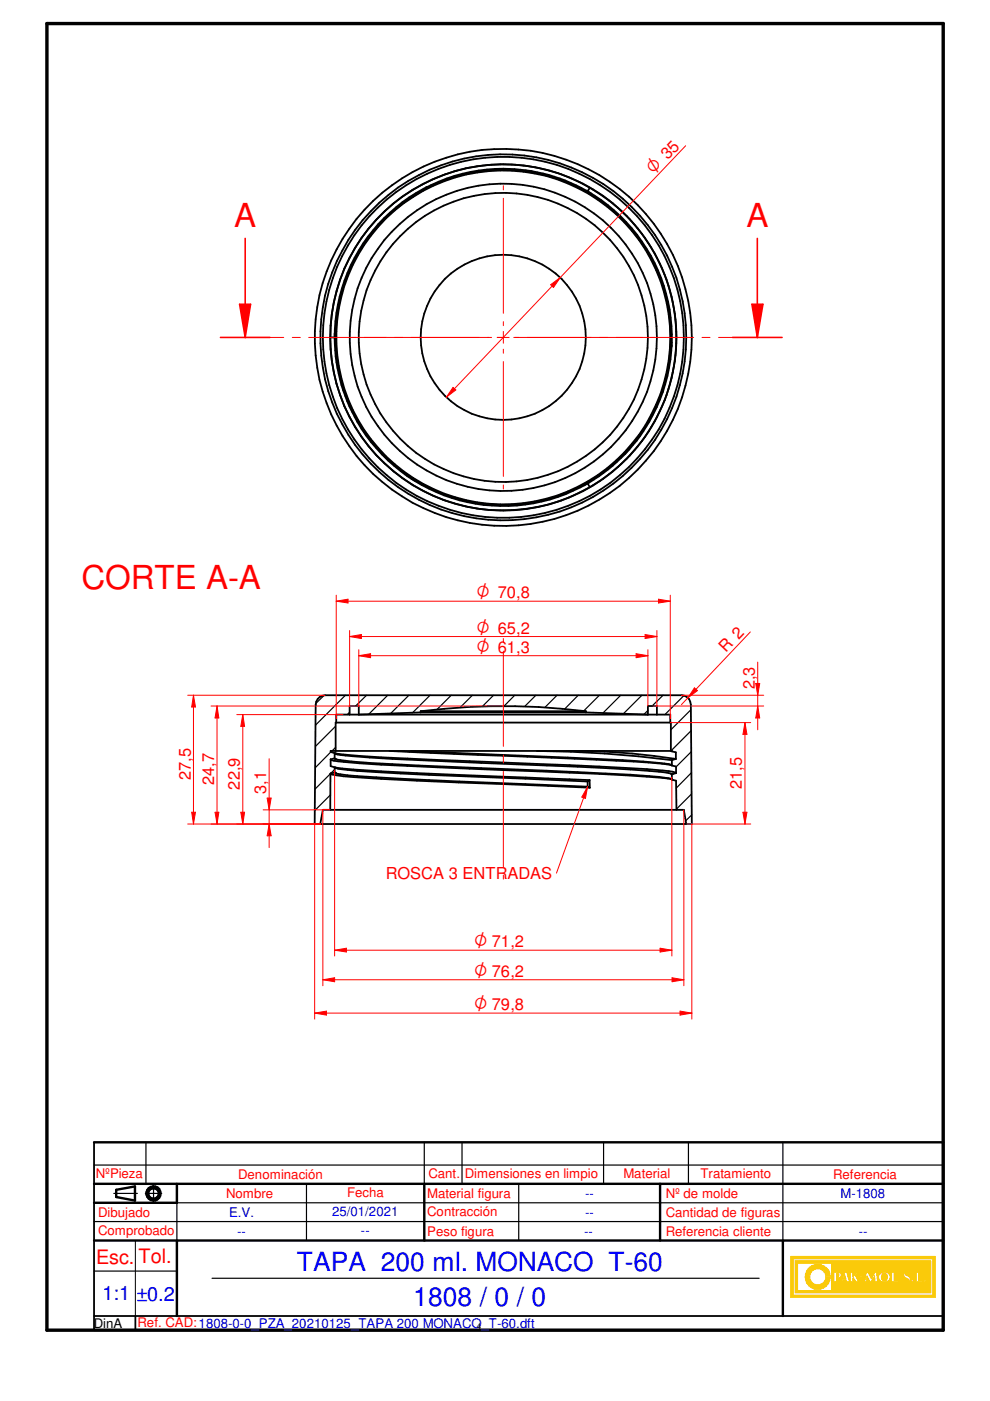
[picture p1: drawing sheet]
<svg xmlns="http://www.w3.org/2000/svg" width="210mm" height="297mm" viewBox="0 0 210 297" stroke-linecap="round" stroke-linejoin="round" font-family="sans-serif">
<path d="M9.9 5h190.1v277h-190.1z" fill="none" stroke="#000" stroke-width=".72"/>
<g fill="none" stroke="#000" stroke-width=".51">
<path d="M19.9 255h17.6M19.9 251h180.1M24.6 252.3v1.5M28.6 251.5v3.1M140 251v12M19.9 263h180.1M166 263v16"/>
<circle cx="32.5" cy="253" r="1.5"/>
<circle cx="32.6" cy="253" r="1.14"/>
</g>
<path d="M19.9 242.2v39.8h180.1v-39.8M19.9 279h180.1M28.7 279v3" fill="none" stroke="#000" stroke-width=".38"/>
<g fill="none" stroke="#000" stroke-width=".25">
<path d="M19.9 247h180.1M19.9 259h180.1M24.1 253h5M30.8 253h3.5M30.9 242.2v8.8M32.6 251.3v3.5M37.5 255v8M65 251v12M98 242.2v8.8M110 251v12M128 242.2v8.8M146 242.2v8.8"/>
<path d="M166 242.2v20.8M19.9 269.5h17.6M45 271h116"/>
</g>
<g fill="#faca0a">
<path d="M167.7 266.4v8.6h30.5v-8.6zM168.1 266.9h29.7v7.7h-29.7z" fill-rule="evenodd"/>
<path d="M168.6 267.3v6.8h28.7v-6.8zM193.1 271.5a.3 .3 0 0 1 .6 0 .3 .3 0 0 1-.6 0zM194.2 269.7h.6v1.9h.8v.2h-1.4zM195.9 271.4l.4-.1v.4l-.3 .1zM169.1 267.8h7.2v5.8h-7.2zM176.8 269.7h.8a.61 .61 0 0 1 .8 .5 .61 .61 0 0 1-.6 .7h-.4v.9h-.6zM179 269.7h.5l.6 2.1h-.6l-.1-.4h-.6l-.2 .4h-.2zM180.3 269.7h.5v.9l.8-.9h.3l-.5 .7 .7 1.4h-.7l-.5-.9-.1 .9h-.5zM182.2 270.6h.8v.2h-.8zM183.7 269.7h.3l.7 1.4 .8-1.4h.3l.3 2.1h-.6l-.1-1.2-.7 1.2h-.2l-.6-1.2-.2 1.2h-.4zM186.4 270.2a1.19 1.19 0 0 1 1.7-.4 1.19 1.19 0 0 1 .3 1.7 1.2 1.2 0 0 1-1.5 .2 1.2 1.2 0 0 1-.5-1.5zM189 269.7h.6v1.9h.8v.2h-1.4zM191.6 270a.73 .73 0 0 1 .8-.3 .73 .73 0 0 1 .6 .6l-.3 .1a.35 .35 0 0 0-.3-.5 .35 .35 0 0 0-.4 .4l.3 .1a.74 .74 0 0 1 .6 1.1 .74 .74 0 0 1-1.2 .1l-.1-.5h.2v.3a.35 .35 0 0 0 .5 .2 .35 .35 0 0 0 .1-.5 .88 .88 0 0 1-.8-1.1z" fill-rule="evenodd"/>
</g>
<g fill="none" stroke="#faca0a" stroke-width=".25">
<path d="M176.8 269.7h.8a.63 .63 0 0 1 .7 .3 .63 .63 0 0 1 0 .8l-.9 .1v.9h-.6zM179 269.7h.5l.6 2.1h-.6l-.1-.4h-.6l-.2 .4h-.2zM180.3 269.7h.5v.9l.8-.9h.3l-.5 .7 .7 1.4h-.7l-.5-.9-.1 .9h-.5zM183.7 269.7h.3l.7 1.4 .8-1.4h.3l.3 2.1h-.6l-.1-1.2-.7 1.2h-.2l-.6-1.2-.2 1.2h-.4zM186.4 270.2a1.19 1.19 0 0 1 1.7-.4 1.19 1.19 0 0 1 .3 1.7 1.2 1.2 0 0 1-1.5 .2 1.2 1.2 0 0 1-.5-1.5zM191.8 271.3h.1M192.2 271.7l-.4-.3v-.3h-.2a.73 .73 0 0 0 .4 .7 .73 .73 0 0 0 .8-.1M192.2 271.7h.1M192.2 269.7l-.4 .2-.2 .4a1.24 1.24 0 0 0 .9 1l.1 .1M192.3 269.7h.1M192.3 269.7l.6 .3 .1 .3-.3 .1a.35 .35 0 0 0-.3-.5 .35 .35 0 0 0-.4 .4l1 .6-.2 .8M192.3 270.4h.1"/>
<path d="M192.6 271.4h.1M192.6 271.4l-.4 .3M192.8 271.7h.1"/>
</g>
<path d="M171.3 269.1a2.65 2.65 0 0 1 2.9-.9 2.65 2.65 0 0 1 1.8 2.4h-.9a1.75 1.75 0 0 0-2.6-1.4 1.75 1.75 0 0 0 0 3 1.75 1.75 0 0 0 2.6-1.4h.9a2.66 2.66 0 0 1-3.6 2.4 2.66 2.66 0 0 1-1.1-4.1z" fill-rule="evenodd" fill="#faca0a"/>
<path d="M171.5 268.9a2.65 2.65 0 0 1 2.8-.7 2.65 2.65 0 0 1 1.7 2.4h-.9a1.74 1.74 0 0 0-2.6-1.4 1.74 1.74 0 0 0 0 3 1.74 1.74 0 0 0 2.6-1.4h.9a2.65 2.65 0 0 1-3.7 2.3 2.65 2.65 0 0 1-.8-4.2z" fill="none" stroke="#faca0a" stroke-width=".25"/>
<path d="M177.4 270l.4 .2v.4l-.3 .2h-.1z" fill-rule="evenodd" fill="#faca0a"/>
<path d="M177.4 270l.4 .2v.4l-.3 .2h-.1z" fill="none" stroke="#faca0a" stroke-width=".25"/>
<path d="M179.1 270.3l.2 .8h-.5z" fill="#faca0a"/>
<path d="M179.1 270.3l.2 .8h-.5z" fill="none" stroke="#faca0a" stroke-width=".25"/>
<path d="M187.1 270.2a.65 .65 0 0 1 .8-.1 .65 .65 0 0 1 .3 .7 .68 .68 0 0 1-.7 .9 .68 .68 0 0 1-.6-.9z" fill-rule="evenodd" fill="#faca0a"/>
<g fill="none" stroke="#faca0a" stroke-width=".25">
<path d="M167.7 266.4h30.5v8.6h-30.5zM168.1 266.9h29.7v7.7h-29.7zM168.6 267.3h28.7v6.8h-28.7zM169.1 267.8h7.2v5.8h-7.2zM182.2 270.6h.8v.2h-.8zM187.2 270l.3-.1a.9 .9 0 0 1 .6 .9 .9 .9 0 0 1-.6 .9 .96 .96 0 0 1-.3-1.7zM189 269.7h.6v1.9h.8v.2h-1.4zM194.2 269.7h.6v1.9h.8v.2h-1.4zM195.9 271.4l.4-.1v.4l-.3 .1z"/>
<circle cx="193.4" cy="271.5" r=".27"/>
</g>
<path d="M19.9 242.2h180.1M24.6 253.8l4 .8M28.6 251.5l-4 .8M37.5 251v4M90 251v12M37.5 263v16" fill="none" stroke="#000" stroke-width=".51"/>
<path d="M37.5 255h162.5M90 242.2v8.8" fill="none" stroke="#000" stroke-width=".25"/>
<path d="M28.7 263v16" fill="none" stroke="#000" stroke-width=".21"/>
<g fill="none" stroke="#000" stroke-width=".38">
<path d="M90.6 39.6l-.4 .2M92.1 37.9a36.6 36.6 0 0 0-8.8 5.4M94 37.1a36.5 36.5 0 0 1 31.1 2.7M125.1 39.8l-.5 .8a35.8 35.8 0 0 1-.8 62.4M125.1 39.8a36.6 36.6 0 0 1 17.8 37.9M78.2 48.4a35.8 35.8 0 0 0-7.8 18.2M81.7 44.7a36.5 36.5 0 0 0-10.9 19.4M85.6 41.5l-2.1 1.6-3.8 3.6M87.3 40.4a36.7 36.7 0 0 1 50.9 12.2 36.7 36.7 0 0 1-13.1 50.7M125.4 41.1a35.8 35.8 0 0 0-54.4 30.4h-.9v-2.5M70.1 74l.3 2.5 1 4.9M70.1 69v5"/>
<path d="M70.4 76.5l.9 4.8 .8 2.5M70.4 66.5l-.3 2.5M71 70.6a35.8 35.8 0 0 0 53.6 31.9l.5 .8M142.4 73.1v.4M142.6 79a36.7 36.7 0 0 1-32.2 29.1 36.7 36.7 0 0 1-37.4-22.1M72.1 83.7a36.1 36.1 0 0 0 13.5 17.8M87.2 101.5l.3 .2M87.3 102.7a36.8 36.8 0 0 0 37.8 .6"/>
<circle cx="106.7" cy="71.5" r="38.8"/>
<circle cx="106.7" cy="71.6" r="35.5"/>
<circle cx="106.7" cy="71.5" r="32.6"/>
<circle cx="106.7" cy="71.5" r="40"/>
<circle cx="106.7" cy="71.5" r="30.7"/>
<circle cx="106.7" cy="71.5" r="38.3"/>
<circle cx="106.7" cy="71.5" r="17.5"/>
<circle cx="106.7" cy="71.5" r="35.4"/>
</g>
<path d="M52 71.5h8.2M62 71.5h1.7M65.4 71.5h16.5M83.7 71.5h1.7M87.2 71.5h16.4M105.4 71.5h1.7M108.9 71.5h16.4M127.1 71.5h1.7M130.6 71.5h16.5M148.8 71.5h1.7M152.4 71.5h8.2" fill="none" stroke="#f00" stroke-width=".21"/>
<path d="M52 50.5v21h5.2M155.3 71.5h5.3" fill="none" stroke="#f00" stroke-width=".34"/>
<path d="M50.8 64.5h2.3l-1.1 7z" fill="#f00"/>
<path d="M160.6 50.5v21M50.8 64.5h2.3l-1.1 7z" fill="none" stroke="#f00" stroke-width=".34"/>
<path d="M159.4 64.5h2.4l-1.2 7z" fill="#f00"/>
<path d="M46.7 71.5h5.3M159.4 64.5h2.4l-1.2 7zM160.6 71.5h5.2" fill="none" stroke="#f00" stroke-width=".34"/>
<g fill="none" stroke="#000" stroke-width=".25">
<path d="M68.7 147.4l-1.7 1.7M70.1 159.4l-3.3 3.4M71.2 154l-4.3 4.2M71.2 158.5l-.8 .7M73.2 147.4l-6.3 6.3M74.1 151l-.5 .5M77.7 147.4l-2.3 2.3M82.2 147.4l-4 4M86.7 147.4l-3.9 3.9M91.2 147.4l-3.7 3.7M95.7 147.4l-3 3M100.2 147.4l-2.7 2.6"/>
<path d="M104.6 147.4l-2.3 2.4M109.1 147.4l-2.3 2.3M113.6 147.4l-2.3 2.4M118.1 147.4l-2.6 2.6M122.6 147.4l-2.9 2.9M127.1 147.4l-3.4 3.3M131.6 147.4l-3.8 3.8M136.1 147.4l-3.9 3.9M137.4 150.6l-.9 .9M140.6 147.4l-2.3 2.3M145 147.5l-4 4M146.5 150.5l-4.3 4.2"/>
<path d="M146.5 154.9l-4.3 4.3M146.6 159.4l-3.3 3.2M70 168.6l-3.2 3.2M70.1 164l-3.3 3.3M71 163.2l-.9 .8M146.6 163.8l-3.2 3.3M146.6 168.3l-3.2 3.2M146.7 172.8l-1.3 1.2"/>
</g>
<g fill="none" stroke="#000" stroke-width=".38">
<path d="M67.4 148.2l.9-.7 .7-.1h75.5a2.03 2.03 0 0 1 2 2l.2 25.3h-80l.2-25.3zM71 159.7l-.9-.3v-.2h72.4l.8 .3v1.4M71 159.7v1.1M71 159.7l5.3 .6 10.1 .5a1594.6 1594.6 0 0 1 54.1 2.6l1.3 .1a1.93 1.93 0 0 1 1.5 .4M71 159.8l2.2 .4 5.2 .4 23.6 1.2a780.9 780.9 0 0 1 35.7 1.6l3.5 .4 1.3 .3M71.2 159.2v-6h71v6M71.3 153.2v-1.7h70.8v1.7M82.6 159.2l13.7 .7a1100.5 1100.5 0 0 1 44.1 2l1.9 .3M87.2 159.2l33.2 1.4a255.1 255.1 0 0 1 20.5 1.3l1.4 .3M89.2 151h35M89.2 150.8h35M89.2 151l-13.1 .5v-1.8h-2v1.8"/>
<path d="M89.2 150.8a142.3 142.3 0 0 1 35 0M89.2 150.8v.2M113.8 159.2a242.1 242.1 0 0 1 28.7 2M124.2 151l13.2 .5v-1.8h1.9v1.8M124.2 150.8v.2M124.7 159.2a146.7 146.7 0 0 1 18.6 1.7M67.9 174.7l.6-3h76.5l.5 3M70.1 164v.1a17.4 17.4 0 0 0 4.9 .7l13.4 .7 36.7 1.5M70.1 164l-.1 7.7M70.1 161l.2 .2 1.4 .2a1009.3 1009.3 0 0 0 49 2.4l11.9 .6 9.7 .7M70.1 161v1.4l.9 .3v1.1l-.9 .2M71 160.8v.1"/>
<path d="M71 160.8l-.9 .2M71 162.7a177.1 177.1 0 0 0 17.4 1.2l36.6 1.5M71 162.8l1.2 .3 3.5 .3a995.7 995.7 0 0 0 35.7 1.7l13.2 .6M71 163.9l2.7 .5 11.3 .7 39.6 1.7M71 160.9l3.6 .6a1333.9 1333.9 0 0 0 47.9 2.2 184 184 0 0 1 18.7 1.2l1.1 .2M124.6 165.7v1.1M124.6 166.8l.5 .2M125 165.4l.1 1.6M125 165.4l-.4 .3M142.3 162.2l.2 .1M142.3 165.1l.2 .2M142.5 161.2v1.1"/>
<path d="M142.5 162.3l.8 .2v1.4M143.3 160.9l-.8 .3M143.3 163.9l-.8 .3v1.1l.8 .2 .1 6.2"/>
</g>
<g fill="#000">
<circle cx="71" cy="159.7" r=".19"/>
<circle cx="71" cy="159.8" r=".19"/>
<circle cx="71" cy="162.7" r=".19"/>
<circle cx="71" cy="163.8" r=".19"/>
<circle cx="71" cy="162.8" r=".19"/>
<circle cx="71" cy="163.9" r=".19"/>
<circle cx="71" cy="160.9" r=".19"/>
<circle cx="142.5" cy="164.2" r=".19"/>
<circle cx="142.5" cy="165.3" r=".19"/>
</g>
<g fill="none" stroke="#f00" stroke-width=".21">
<path d="M106.7 39.4v.9M106.7 42v24.4M74.5 71.5h.9M77.2 71.5h24.4M103.4 71.5h.8M105.5 71.5h2.4M106.7 68.2v.8M106.7 70.3v2.5M106.7 74v.9M106.7 76.7v24.3M109.2 71.5h.8M111.8 71.5h24.4"/>
<path d="M138 71.5h.9M106.7 102.8v.9M106.7 135.4v.8M106.7 138v20.2M66.7 174.7v41.4M106.7 160.1v1.7M106.7 163.5v20.3M146.7 174.7v41.4M106.7 185.5v.9M66.7 214.8l2.5-.4v.8z"/>
</g>
<path d="M66.7 214.8l2.5-.4v.8z" fill="#f00"/>
<path d="M144.2 214.4l2.5 .4-2.5 .4z" fill="none" stroke="#f00" stroke-width=".21"/>
<path d="M144.2 214.4l2.5 .4-2.5 .4z" fill="#f00"/>
<path d="M68.5 171.7v37.3M145 171.7v37.3M66.7 214.8h80M68.5 207.7l2.5-.4v.9z" fill="none" stroke="#f00" stroke-width=".21"/>
<path d="M68.5 207.7l2.5-.4v.9z" fill="#f00"/>
<path d="M142.5 207.3l2.5 .4-2.5 .5z" fill="none" stroke="#f00" stroke-width=".21"/>
<path d="M142.5 207.3l2.5 .4-2.5 .5z" fill="#f00"/>
<path d="M71 163.2v39.5M142.5 164.8v37.9M68.5 207.7h76.5M71 201.5l2.4-.5v.8z" fill="none" stroke="#f00" stroke-width=".21"/>
<path d="M71 201.5l2.4-.5v.8z" fill="#f00"/>
<path d="M140 201l2.5 .5-2.5 .3z" fill="none" stroke="#f00" stroke-width=".21"/>
<path d="M140 201l2.5 .5-2.5 .3z" fill="#f00"/>
<path d="M39.8 147.4h29.2M41 147.4l.4 2.5h-.8zM39.8 174.7h28.1M71 201.5h71.5" fill="none" stroke="#f00" stroke-width=".21"/>
<path d="M41 147.4l.4 2.5h-.8z" fill="#f00"/>
<path d="M40.6 172.2h.8l-.4 2.5z" fill="none" stroke="#f00" stroke-width=".21"/>
<path d="M40.6 172.2h.8l-.4 2.5z" fill="#f00"/>
<path d="M41 147.4v27.3M44.7 149.7h62M44.7 174.7h23.2M45.6 172.2h.8l-.4 2.5z" fill="none" stroke="#f00" stroke-width=".21"/>
<path d="M45.6 172.2h.8l-.4 2.5z" fill="#f00"/>
<path d="M46 149.7l.4 2.5h-.8z" fill="none" stroke="#f00" stroke-width=".21"/>
<path d="M46 149.7l.4 2.5h-.8z" fill="#f00"/>
<path d="M46 149.7v25M55.8 174.7h12.1M55.8 171.7h14.2M57.1 174.7l.4 2.5h-.9z" fill="none" stroke="#f00" stroke-width=".21"/>
<path d="M57.1 174.7l.4 2.5h-.9z" fill="#f00"/>
<path d="M56.6 169.2h.9l-.4 2.5z" fill="none" stroke="#f00" stroke-width=".21"/>
<path d="M56.6 169.2h.9l-.4 2.5z" fill="#f00"/>
<path d="M50.2 151.5h22.5M50.2 174.7h17.7M51.1 172.2h.8l-.4 2.5zM57.1 160.9v18.8" fill="none" stroke="#f00" stroke-width=".21"/>
<path d="M51.1 172.2h.8l-.4 2.5z" fill="#f00"/>
<path d="M51.5 151.5l.4 2.5h-.8z" fill="none" stroke="#f00" stroke-width=".21"/>
<path d="M51.5 151.5l.4 2.5h-.8z" fill="#f00"/>
<path d="M159.1 134l-14.6 15.4M51.5 151.5v23.2M147.2 145.8l.7 .6-2.1 1.6z" fill="none" stroke="#f00" stroke-width=".21"/>
<path d="M147.2 145.8l.7 .6-2.1 1.6z" fill="#f00"/>
<path d="M138.3 149.7h23.6M144.5 147.4h17.4M160.2 144.9h.9l-.4 2.5z" fill="none" stroke="#f00" stroke-width=".21"/>
<path d="M160.2 144.9h.9l-.4 2.5z" fill="#f00"/>
<path d="M160.7 149.7l.4 2.5h-.9z" fill="none" stroke="#f00" stroke-width=".21"/>
<path d="M160.7 149.7l.4 2.5h-.9z" fill="#f00"/>
<path d="M160.7 140.4v14.3M124.6 166.8l-6.6 18.3" fill="none" stroke="#f00" stroke-width=".21"/>
<path d="M124.6 166.8l-.5 2.5-.7-.3z" fill="#f00"/>
<path d="M76.1 137.8v11.9M76.1 139l2.5-.4v.8zM137.4 137.8v11.9M124.6 166.8l-.5 2.5-.7-.3z" fill="none" stroke="#f00" stroke-width=".21"/>
<path d="M76.1 139l2.5-.4v.8z" fill="#f00"/>
<path d="M134.9 138.6l2.5 .4-2.5 .4z" fill="none" stroke="#f00" stroke-width=".21"/>
<path d="M134.9 138.6l2.5 .4-2.5 .4z" fill="#f00"/>
<path d="M74.1 133.7v16M74.1 135l2.5-.5v.9zM76.1 139h61.3M139.3 133.7v16" fill="none" stroke="#f00" stroke-width=".21"/>
<path d="M74.1 135l2.5-.5v.9z" fill="#f00"/>
<path d="M136.8 134.5l2.5 .5-2.5 .4z" fill="none" stroke="#f00" stroke-width=".21"/>
<path d="M136.8 134.5l2.5 .5-2.5 .4z" fill="#f00"/>
<path d="M145.4 30.9l-50.7 53.3M96.1 82.1l.5 .6-1.9 1.5zM74.1 135h65.2" fill="none" stroke="#f00" stroke-width=".21"/>
<path d="M96.1 82.1l.5 .6-1.9 1.5z" fill="#f00"/>
<path d="M116.8 60.4l2-1.6-1.5 2.2z" fill="none" stroke="#f00" stroke-width=".21"/>
<path d="M116.8 60.4l2-1.6-1.5 2.2z" fill="#f00"/>
<path d="M71.3 126.2v26.2M71.3 127.5l2.5-.5v.8zM142.1 126.2v26.2" fill="none" stroke="#f00" stroke-width=".21"/>
<path d="M71.3 127.5l2.5-.5v.8z" fill="#f00"/>
<path d="M139.6 127l2.5 .5-2.5 .3z" fill="none" stroke="#f00" stroke-width=".21"/>
<path d="M139.6 127l2.5 .5-2.5 .3z" fill="#f00"/>
<path d="M71.3 127.5h70.8M142.1 153.2h17.1M145.5 174.7h13.7M157.5 172.2h.9l-.5 2.5z" fill="none" stroke="#f00" stroke-width=".21"/>
<path d="M157.5 172.2h.9l-.5 2.5z" fill="#f00"/>
<path d="M157.9 153.2l.5 2.5h-.9z" fill="none" stroke="#f00" stroke-width=".21"/>
<path d="M157.9 153.2l.5 2.5h-.9z" fill="#f00"/>
<path d="M157.9 153.2v21.5" fill="none" stroke="#f00" stroke-width=".21"/>
<g font-size="7" fill="#f00">
<text x="49.7" y="48">A</text>
<text x="158.2" y="48">A</text>
<text x="17.3" y="124.8">CORTE A-A</text>
</g>
<g font-size="5.6" fill="#00f">
<text x="62.9" y="269.4">TAPA 200 ml. MONACO T-60</text>
<text x="87.6" y="276.9">1808 / 0 / 0</text>
</g>
<g font-size="4.2" fill="#f00">
<text x="20.4" y="267.9">Esc.</text>
<text x="29.3" y="267.9">Tol.</text>
</g>
<g font-size="4.2" fill="#00f">
<text x="21.8" y="275.7">1:1</text>
<text x="28.9" y="275.8">±0.2</text>
</g>
<g font-size="3.9" fill="#f00">
<text x="138.6" y="37" transform="rotate(-46 138.6 37)">O 35</text>
<text x="101" y="126.8">O 70,8</text>
<text x="101" y="134.3">O 65,2</text>
<text x="101" y="138.4">O 61,3</text>
<text x="100.5" y="200.8">O 71,2</text>
<text x="100.5" y="207.1">O 76,2</text>
<text x="100.5" y="214.2">O 79,8</text>
</g>
<g font-size="3.5" fill="#f00">
<text x="153.9" y="138.5" transform="rotate(-47 153.9 138.5)">R 2</text>
<text x="160" y="146.2" transform="rotate(-90 160 146.2)">2,3</text>
<text x="40.4" y="165.4" transform="rotate(-90 40.4 165.4)">27,5</text>
<text x="45.4" y="166.5" transform="rotate(-90 45.4 166.5)">24,7</text>
<text x="50.8" y="167.4" transform="rotate(-90 50.8 167.4)">22,9</text>
<text x="157.3" y="167.4" transform="rotate(-90 157.3 167.4)">21,5</text>
<text x="56.4" y="168.4" transform="rotate(-90 56.4 168.4)">3,1</text>
<text x="81.8" y="186.4">ROSCA 3 ENTRADAS</text>
</g>
<g font-size="2.8" fill="#f00">
<text x="20.3" y="249.7">NºPieza</text>
<text x="50.5" y="250">Denominación</text>
<text x="90.8" y="249.7">Cant.</text>
<text x="98.6" y="249.7">Dimensiones en limpio</text>
<text x="132.2" y="249.7">Material</text>
<text x="148.5" y="249.7">Tratamiento</text>
<text x="176.7" y="250">Referencia</text>
<text x="20.8" y="257.9">Dibujado</text>
<text x="47.9" y="254">Nombre</text>
<text x="73.6" y="253.8">Fecha</text>
<text x="90.6" y="253.9">Material figura</text>
<text x="90.6" y="257.9">Contracción</text>
<text x="141.1" y="254">Nº de molde</text>
<text x="141.1" y="257.9">Cantidad de figuras</text>
<text x="20.8" y="261.9">Comprobado</text>
<text x="90.6" y="262">Peso figura</text>
<text x="141.1" y="262">Referencia cliente</text>
<text x="29.2" y="281.4">Ref. CAD:1808-0-0_PZA_20210125_TAPA 200 MONACO_T-60.dft</text>
</g>
<g font-size="2.8" fill="#00f">
<text x="48.6" y="258">E.V.</text>
<text x="70.4" y="257.9">25/01/2021</text>
<text x="124" y="258">--</text>
<text x="124" y="254">--</text>
<text x="178.2" y="254">M-1808</text>
<text x="50.3" y="262">--</text>
<text x="76.5" y="261.9">--</text>
<text x="123.8" y="262">--</text>
<text x="182.1" y="262.1">--</text>
</g>
<text font-size="2.8" x="19.9" y="281.5">DinA</text>
<text font-size="1.7" x="101.1" y="281.7">4</text>
</svg>
